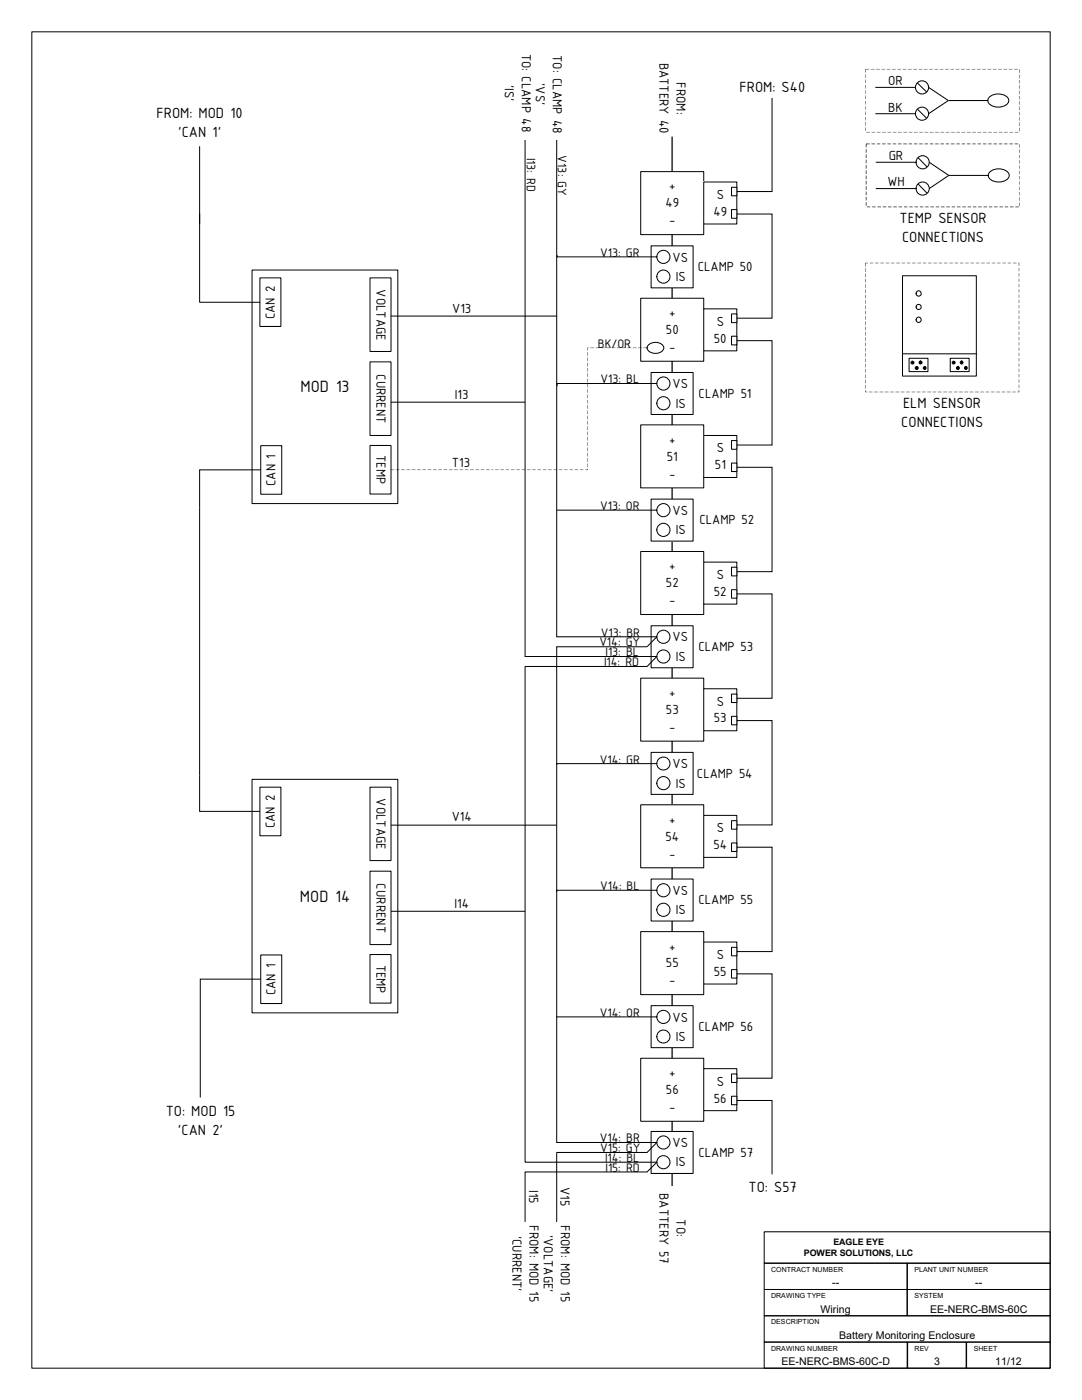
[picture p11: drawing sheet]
<svg xmlns="http://www.w3.org/2000/svg" width="216mm" height="279mm" viewBox="0 0 216 279" stroke-linecap="round" stroke-linejoin="round" font-family="sans-serif">
<path d="M134.1 27.3v209.4" fill="none" stroke="#000" stroke-width=".25"/>
<path d="M127.8 34.2h12.6v12.6h-12.6z" fill="#fff"/>
<path d="M127.8 34.2h12.6v12.6h-12.6z" fill="none" stroke="#000" stroke-width=".2"/>
<path d="M140.4 36.3h6.6v8.4h-6.6z" fill="#fff"/>
<path d="M140.4 36.3h6.6v8.4h-6.6z" fill="none" stroke="#000" stroke-width=".2"/>
<path d="M146 37.4h1v1.7h-1z" fill="#fff"/>
<path d="M146 37.4h1v1.7h-1z" fill="none" stroke="#000" stroke-width=".2"/>
<path d="M146 41.8h1v1.8h-1z" fill="#fff"/>
<path d="M146 41.8h1v1.8h-1z" fill="none" stroke="#000" stroke-width=".2"/>
<path d="M127.8 59.5h12.6v12.6h-12.6z" fill="#fff"/>
<path d="M127.8 59.5h12.6v12.6h-12.6z" fill="none" stroke="#000" stroke-width=".2"/>
<path d="M129.9 49.1h8.4v8.3h-8.4z" fill="#fff"/>
<path d="M129.9 49.1h8.4v8.3h-8.4z" fill="none" stroke="#000" stroke-width=".2"/>
<circle cx="132.4" cy="51.3" r="1.31" fill="#fff"/>
<circle cx="132.4" cy="51.3" r="1.31" fill="none" stroke="#000" stroke-width=".2"/>
<circle cx="132.4" cy="55.2" r="1.31" fill="#fff"/>
<circle cx="132.4" cy="55.2" r="1.31" fill="none" stroke="#000" stroke-width=".2"/>
<path d="M140.4 61.6h6.6v8.4h-6.6z" fill="#fff"/>
<path d="M140.4 61.6h6.6v8.4h-6.6z" fill="none" stroke="#000" stroke-width=".2"/>
<path d="M146 62.7h1v1.7h-1z" fill="#fff"/>
<path d="M146 62.7h1v1.7h-1z" fill="none" stroke="#000" stroke-width=".2"/>
<path d="M146 67.1h1v1.7h-1z" fill="#fff"/>
<path d="M146 67.1h1v1.7h-1z" fill="none" stroke="#000" stroke-width=".2"/>
<path d="M127.8 84.8h12.6v12.6h-12.6z" fill="#fff"/>
<path d="M127.8 84.8h12.6v12.6h-12.6z" fill="none" stroke="#000" stroke-width=".2"/>
<path d="M129.9 74.3h8.4v8.4h-8.4z" fill="#fff"/>
<path d="M129.9 74.3h8.4v8.4h-8.4z" fill="none" stroke="#000" stroke-width=".2"/>
<circle cx="132.4" cy="76.5" r="1.31" fill="#fff"/>
<circle cx="132.4" cy="76.5" r="1.31" fill="none" stroke="#000" stroke-width=".2"/>
<circle cx="132.4" cy="80.5" r="1.31" fill="#fff"/>
<circle cx="132.4" cy="80.5" r="1.31" fill="none" stroke="#000" stroke-width=".2"/>
<path d="M140.4 86.9h6.6v8.4h-6.6z" fill="#fff"/>
<path d="M140.4 86.9h6.6v8.4h-6.6z" fill="none" stroke="#000" stroke-width=".2"/>
<path d="M146 87.9h1v1.8h-1z" fill="#fff"/>
<path d="M146 87.9h1v1.8h-1z" fill="none" stroke="#000" stroke-width=".2"/>
<path d="M146 92.4h1v1.7h-1z" fill="#fff"/>
<path d="M146 92.4h1v1.7h-1z" fill="none" stroke="#000" stroke-width=".2"/>
<path d="M127.8 110.1h12.6v12.5h-12.6z" fill="#fff"/>
<path d="M127.8 110.1h12.6v12.5h-12.6z" fill="none" stroke="#000" stroke-width=".2"/>
<path d="M129.9 99.6h8.4v8.4h-8.4z" fill="#fff"/>
<path d="M129.9 99.6h8.4v8.4h-8.4z" fill="none" stroke="#000" stroke-width=".2"/>
<circle cx="132.4" cy="101.8" r="1.31" fill="#fff"/>
<circle cx="132.4" cy="101.8" r="1.31" fill="none" stroke="#000" stroke-width=".2"/>
<circle cx="132.4" cy="105.7" r="1.31" fill="#fff"/>
<circle cx="132.4" cy="105.7" r="1.31" fill="none" stroke="#000" stroke-width=".2"/>
<path d="M140.4 112.2h6.6v8.4h-6.6z" fill="#fff"/>
<path d="M140.4 112.2h6.6v8.4h-6.6z" fill="none" stroke="#000" stroke-width=".2"/>
<path d="M146 113.2h1v1.7h-1z" fill="#fff"/>
<path d="M146 113.2h1v1.7h-1z" fill="none" stroke="#000" stroke-width=".2"/>
<path d="M146 117.7h1v1.7h-1z" fill="#fff"/>
<path d="M146 117.7h1v1.7h-1z" fill="none" stroke="#000" stroke-width=".2"/>
<path d="M127.8 135.3h12.6v12.6h-12.6z" fill="#fff"/>
<path d="M127.8 135.3h12.6v12.6h-12.6z" fill="none" stroke="#000" stroke-width=".2"/>
<path d="M129.9 124.9h8.4v8.4h-8.4z" fill="#fff"/>
<path d="M129.9 124.9h8.4v8.4h-8.4z" fill="none" stroke="#000" stroke-width=".2"/>
<circle cx="132.4" cy="127.1" r="1.31" fill="#fff"/>
<circle cx="132.4" cy="127.1" r="1.31" fill="none" stroke="#000" stroke-width=".2"/>
<circle cx="132.4" cy="131" r="1.31" fill="#fff"/>
<circle cx="132.4" cy="131" r="1.31" fill="none" stroke="#000" stroke-width=".2"/>
<path d="M140.4 137.5h6.6v8.3h-6.6z" fill="#fff"/>
<path d="M140.4 137.5h6.6v8.3h-6.6z" fill="none" stroke="#000" stroke-width=".2"/>
<path d="M146 138.5h1v1.7h-1z" fill="#fff"/>
<path d="M146 138.5h1v1.7h-1z" fill="none" stroke="#000" stroke-width=".2"/>
<path d="M146 143h1v1.7h-1z" fill="#fff"/>
<path d="M146 143h1v1.7h-1z" fill="none" stroke="#000" stroke-width=".2"/>
<path d="M127.8 160.6h12.6v12.6h-12.6z" fill="#fff"/>
<path d="M127.8 160.6h12.6v12.6h-12.6z" fill="none" stroke="#000" stroke-width=".2"/>
<path d="M129.9 150.2h8.4v8.3h-8.4z" fill="#fff"/>
<path d="M129.9 150.2h8.4v8.3h-8.4z" fill="none" stroke="#000" stroke-width=".2"/>
<circle cx="132.4" cy="152.4" r="1.3" fill="#fff"/>
<circle cx="132.4" cy="152.4" r="1.3" fill="none" stroke="#000" stroke-width=".2"/>
<circle cx="132.4" cy="156.3" r="1.31" fill="#fff"/>
<circle cx="132.4" cy="156.3" r="1.31" fill="none" stroke="#000" stroke-width=".2"/>
<path d="M140.4 162.7h6.6v8.4h-6.6z" fill="#fff"/>
<path d="M140.4 162.7h6.6v8.4h-6.6z" fill="none" stroke="#000" stroke-width=".2"/>
<path d="M146 163.8h1v1.7h-1z" fill="#fff"/>
<path d="M146 163.8h1v1.7h-1z" fill="none" stroke="#000" stroke-width=".2"/>
<path d="M146 168.2h1v1.7h-1z" fill="#fff"/>
<path d="M146 168.2h1v1.7h-1z" fill="none" stroke="#000" stroke-width=".2"/>
<path d="M127.8 185.9h12.6v12.6h-12.6z" fill="#fff"/>
<path d="M127.8 185.9h12.6v12.6h-12.6z" fill="none" stroke="#000" stroke-width=".2"/>
<path d="M129.9 175.4h8.4v8.4h-8.4z" fill="#fff"/>
<path d="M129.9 175.4h8.4v8.4h-8.4z" fill="none" stroke="#000" stroke-width=".2"/>
<circle cx="132.4" cy="177.7" r="1.31" fill="#fff"/>
<circle cx="132.4" cy="177.7" r="1.31" fill="none" stroke="#000" stroke-width=".2"/>
<circle cx="132.4" cy="181.6" r="1.31" fill="#fff"/>
<circle cx="132.4" cy="181.6" r="1.31" fill="none" stroke="#000" stroke-width=".2"/>
<path d="M140.4 188h6.6v8.4h-6.6z" fill="#fff"/>
<path d="M140.4 188h6.6v8.4h-6.6z" fill="none" stroke="#000" stroke-width=".2"/>
<path d="M146 189.1h1v1.7h-1z" fill="#fff"/>
<path d="M146 189.1h1v1.7h-1z" fill="none" stroke="#000" stroke-width=".2"/>
<path d="M146 193.5h1v1.7h-1z" fill="#fff"/>
<path d="M146 193.5h1v1.7h-1z" fill="none" stroke="#000" stroke-width=".2"/>
<path d="M127.8 211.2h12.6v12.6h-12.6z" fill="#fff"/>
<path d="M127.8 211.2h12.6v12.6h-12.6z" fill="none" stroke="#000" stroke-width=".2"/>
<path d="M129.9 200.7h8.4v8.4h-8.4z" fill="#fff"/>
<path d="M129.9 200.7h8.4v8.4h-8.4z" fill="none" stroke="#000" stroke-width=".2"/>
<circle cx="132.4" cy="202.9" r="1.31" fill="#fff"/>
<circle cx="132.4" cy="202.9" r="1.31" fill="none" stroke="#000" stroke-width=".2"/>
<circle cx="132.4" cy="206.9" r="1.3" fill="#fff"/>
<circle cx="132.4" cy="206.9" r="1.3" fill="none" stroke="#000" stroke-width=".2"/>
<path d="M140.4 213.3h6.6v8.4h-6.6z" fill="#fff"/>
<path d="M140.4 213.3h6.6v8.4h-6.6z" fill="none" stroke="#000" stroke-width=".2"/>
<path d="M146 214.3h1v1.7h-1z" fill="#fff"/>
<path d="M146 214.3h1v1.7h-1z" fill="none" stroke="#000" stroke-width=".2"/>
<path d="M146 218.8h1v1.7h-1z" fill="#fff"/>
<path d="M146 218.8h1v1.7h-1z" fill="none" stroke="#000" stroke-width=".2"/>
<path d="M129.9 225.8h8.4v8.4h-8.4z" fill="#fff"/>
<path d="M129.9 225.8h8.4v8.4h-8.4z" fill="none" stroke="#000" stroke-width=".2"/>
<circle cx="132.4" cy="228" r="1.31" fill="#fff"/>
<circle cx="132.4" cy="228" r="1.31" fill="none" stroke="#000" stroke-width=".2"/>
<circle cx="132.4" cy="231.9" r="1.31" fill="#fff"/>
<circle cx="132.4" cy="231.9" r="1.31" fill="none" stroke="#000" stroke-width=".2"/>
<path d="M50.3 53.9h29.1v46.6h-29.1z" fill="#fff"/>
<path d="M50.3 53.9h29.1v46.6h-29.1zM73.8 55.5h4.2v14.6h-4.2zM73.8 72.2h4.2v14.7h-4.2zM73.8 88.9h4.2v9.7h-4.2z" fill="none" stroke="#000" stroke-width=".2"/>
<path d="M50.3 155.5h29.1v46.6h-29.1z" fill="#fff"/>
<g fill="none" stroke="#000" stroke-width=".2">
<path d="M154.1 19.6v18.6h-7.1M39.8 29.3v15.4M104.8 27.9v103.1h26.3l-2 2h-24.3v98.9h26.3l-2 2h-24.3v9.9M111.1 27.9v99.2h20l-2 2h-18v98.9h20l-2 2h-18v13.8M39.8 42.6v17.7h12.1M51.9 55.5h4.1v9.7h-4.1zM111.2 50.9v.4h19.9M147 42.7h7.1v20.8h-7.1M78 63.1h33.1M131.1 76.5h-19.9v.5M147 68h7.1v20.8h-7.1M52 88.9h4.2v9.7h-4.2z"/>
<path d="M52 93.8h-12.2v68.1h12.1M78 80.3h26.8M147 93.3h7.1v20.8h-7.1M111.2 101.8h19.9M147 118.5h7.1v20.9h-7.1M50.3 155.5h29.1v46.6h-29.1zM51.9 157.1h4.1v9.7h-4.1zM73.8 157.1h4.2v14.6h-4.2zM131.1 152.4h-20v.3M147 143.8h7.1v20.8h-7.1M73.8 173.9h4.2v14.6h-4.2zM78 164.7h33.1"/>
<path d="M131.1 177.7h-20v.3M147 169.1h7.1v20.8h-7.1M52 190.6h4.2v9.7h-4.2zM52 195.4h-12v23.6M73.8 190.5h4.2v9.7h-4.2zM78 181.9h26.8M147 194.4h7.1v20.8h-7.1M111.1 202.9h20M147 219.6h7.1v14.8"/>
</g>
<path d="M197.4 19.4a2.7 2.7 0 0 1 3.8 .3 1.38 1.38 0 0 1-1.5 1.6 2.15 2.15 0 0 1-2.6-1.2z" fill-rule="evenodd" fill="#fff"/>
<path d="M197.4 19.4a2.7 2.7 0 0 1 3.8 .3 1.38 1.38 0 0 1-1.5 1.6 2.15 2.15 0 0 1-2.6-1.2z" fill="none" stroke="#000" stroke-width=".2"/>
<circle cx="184" cy="17.4" r="1.31" fill="#fff"/>
<g fill="none" stroke="#000" stroke-width=".2">
<path d="M183 16.6l1.9 1.8"/>
<circle cx="184" cy="17.4" r="1.31"/>
</g>
<circle cx="184" cy="22.7" r="1.31" fill="#fff"/>
<g fill="none" stroke="#000" stroke-width=".2">
<path d="M174.7 17.4h8M185.3 17.4l3.9 2.7M174.7 22.7h8M183 21.8l1.9 1.8M189.2 20.1h7.9M189.2 20.1l-3.9 2.6"/>
<circle cx="184" cy="22.7" r="1.31"/>
</g>
<path d="M172.7 13.8l.1 .7zM172.7 14.9l.1 .6zM172.7 15.9l.1 .7zM172.7 17l.1 .7zM172.7 18l.1 .7zM172.7 19.1l.1 .7zM172.7 20.2l.1 .6zM172.7 21.2l.1 .7zM172.7 22.3l.1 .6zM172.7 23.3l.1 .7zM172.7 24.4l.1 .7zM172.7 25.4l.1 .7zM172.8 26.3l.8 .1zM173.9 26.3l.7 .1zM175 26.3l.7 .1zM176 26.3l.7 .1zM177.1 26.3l.7 .1zM178.1 26.3l.8 .1zM179.2 26.3l.7 .1zM180.3 26.3l.7 .1zM181.3 26.3l.7 .1zM182.4 26.3l.7 .1zM183.4 26.3l.7 .1zM184.5 26.3l.7 .1zM185.5 26.3l.8 .1zM186.6 26.3l.7 .1zM187.7 26.3l.7 .1zM188.7 26.3l.7 .1zM189.8 26.3l.7 .1zM190.8 26.3l.8 .1zM191.9 26.3l.7 .1zM193 26.3l.7 .1zM194 26.3l.7 .1zM195.1 26.3l.7 .1zM196.1 26.3l.7 .1zM197.2 26.3l.7 .1zM198.2 26.3l.8 .1zM199.3 26.3l.7 .1zM200.4 26.3l.7 .1zM201.4 26.3l.7 .1zM202.5 26.3l.7 .1zM203.3 25.5l.1 .7zM203.3 24.4l.1 .7zM203.3 23.4l.1 .7zM203.3 22.3l.1 .7zM203.3 21.3l.1 .7zM203.3 20.2l.1 .7zM203.3 19.1l.1 .8zM203.3 18.1l.1 .7zM203.3 17l.1 .7zM203.3 16l.1 .7zM203.3 14.9l.1 .7zM203.3 13.8l.1 .8zM202.4 13.8h.7zM201.3 13.8h.7zM200.2 13.8h.8zM199.2 13.8h.7zM198.1 13.8h.7zM197.1 13.8h.7zM196 13.8h.7zM194.9 13.8h.8zM193.9 13.8h.7zM192.8 13.8h.7zM191.8 13.8h.7zM190.7 13.8h.7zM189.7 13.8h.7zM188.6 13.8h.7zM187.5 13.8h.8zM186.5 13.8h.7zM185.4 13.8h.7zM184.4 13.8h.7zM183.3 13.8h.7zM182.2 13.8h.8zM181.2 13.8h.7zM180.1 13.8h.7zM179.1 13.8h.7zM178 13.8h.7zM177 13.8h.7zM175.9 13.8h.7zM174.8 13.8h.8zM173.8 13.8h.7zM172.7 13.8h.7z" fill="#000"/>
<path d="M197.5 34.3a2.7 2.7 0 0 1 3.8 .4 1.38 1.38 0 0 1-1.5 1.6 2.15 2.15 0 0 1-2.6-1.3z" fill-rule="evenodd" fill="#fff"/>
<path d="M197.5 34.3a2.7 2.7 0 0 1 3.8 .4 1.38 1.38 0 0 1-1.5 1.6 2.15 2.15 0 0 1-2.6-1.3z" fill="none" stroke="#000" stroke-width=".2"/>
<circle cx="184.1" cy="32.4" r="1.31" fill="#fff"/>
<g fill="none" stroke="#000" stroke-width=".2">
<path d="M183.2 31.5l1.8 1.8"/>
<circle cx="184.1" cy="32.4" r="1.31"/>
</g>
<circle cx="184.1" cy="37.6" r="1.31" fill="#fff"/>
<g fill="none" stroke="#000" stroke-width=".2">
<path d="M174.8 32.4h8M174.8 37.6h8M183.2 36.7l1.8 1.9M185.4 32.4l3.9 2.6M189.3 35h7.9M189.3 35l-3.9 2.6"/>
<circle cx="184.1" cy="37.6" r="1.31"/>
</g>
<path d="M172.8 28.7h.1v.7h-.1zM172.8 29.8h.1v.7h-.1zM172.8 30.8h.1v.7h-.1zM172.8 31.9h.1v.7h-.1zM172.8 32.9h.1v.8h-.1zM172.8 34h.1v.7h-.1zM172.8 35.1h.1v.7h-.1zM172.8 36.1h.1v.7h-.1zM172.8 37.2h.1v.7h-.1zM172.8 38.2h.1v.7h-.1zM172.8 39.3h.1v.7h-.1zM172.8 40.3h.1v.8h-.1zM173 41.2h.7v.2h-.7zM174 41.2h.7v.2h-.7zM175.1 41.2h.7v.2h-.7zM176.1 41.2h.7v.2h-.7zM177.2 41.2h.7v.2h-.7zM178.3 41.2h.6v.2h-.6zM179.3 41.2h.7v.2h-.7zM180.4 41.2h.7v.2h-.7zM181.4 41.2h.7v.2h-.7zM182.5 41.2h.7v.2h-.7zM183.6 41.2h.6v.2h-.6zM184.6 41.2h.7v.2h-.7zM185.7 41.2h.7v.2h-.7zM186.7 41.2h.7v.2h-.7zM187.8 41.2h.7v.2h-.7zM188.8 41.2h.7v.2h-.7zM189.9 41.2h.7v.2h-.7zM191 41.2h.6v.2h-.6zM192 41.2h.7v.2h-.7zM193.1 41.2h.7v.2h-.7zM194.1 41.2h.7v.2h-.7zM195.2 41.2h.7v.2h-.7zM196.3 41.2h.6v.2h-.6zM197.3 41.2h.7v.2h-.7zM198.4 41.2h.7v.2h-.7zM199.4 41.2h.7v.2h-.7zM200.5 41.2h.7v.2h-.7zM201.5 41.2h.7v.2h-.7zM202.6 41.2h.7v.2h-.7zM203.4 40.4l.1 .7zM203.4 39.4l.1 .6zM203.4 38.3l.1 .7zM203.4 37.3l.1 .6zM203.4 36.2l.1 .7zM203.4 35.1l.1 .7zM203.4 34.1l.1 .7zM203.4 33l.1 .7zM203.4 32l.1 .6zM203.4 30.9l.1 .7zM203.4 29.8l.1 .7zM203.4 28.8l.1 .7zM202.5 28.7h.7v.1h-.7zM201.4 28.7h.7v.1h-.7zM200.4 28.7h.6v.1h-.6zM199.3 28.7h.7v.1h-.7zM198.2 28.7h.7v.1h-.7zM197.2 28.7h.7v.1h-.7zM196.1 28.7h.7v.1h-.7zM195.1 28.7h.6v.1h-.6zM194 28.7h.7v.1h-.7zM193 28.7h.6v.1h-.6zM191.9 28.7h.7v.1h-.7zM190.8 28.7h.7v.1h-.7zM189.8 28.7h.7v.1h-.7zM188.7 28.7h.7v.1h-.7zM187.7 28.7h.6v.1h-.6zM186.6 28.7h.7v.1h-.7zM185.5 28.7h.7v.1h-.7zM184.5 28.7h.7v.1h-.7zM183.4 28.7h.7v.1h-.7zM182.4 28.7h.6v.1h-.6zM181.3 28.7h.7v.1h-.7zM180.3 28.7h.6v.1h-.6zM179.2 28.7h.7v.1h-.7zM178.1 28.7h.7v.1h-.7zM177.1 28.7h.7v.1h-.7zM176 28.7h.7v.1h-.7zM175 28.7h.6v.1h-.6zM173.9 28.7h.7v.1h-.7zM172.8 28.7h.7v.1h-.7z" fill="#000"/>
<path d="M180.1 55h14.7v20.1h-14.7z" fill="#fff"/>
<path d="M180.1 55h14.7v20.1h-14.7zM180.1 70.6h14.8" fill="none" stroke="#000" stroke-width=".2"/>
<path d="M181.4 71.5h3.8v2.7h-3.8z" fill-rule="evenodd" fill="#fff"/>
<g fill="none" stroke="#000" stroke-width=".2">
<path d="M181.4 71.5h3.8v2.7h-3.8z"/>
<circle cx="182.1" cy="72.4" r=".29"/>
<circle cx="182.9" cy="73.4" r=".3"/>
<circle cx="183.7" cy="72.3" r=".3"/>
<circle cx="184.5" cy="73.4" r=".28"/>
</g>
<g fill="#000">
<circle cx="182.1" cy="72.4" r=".29"/>
<circle cx="182.9" cy="73.4" r=".3"/>
<circle cx="183.7" cy="72.3" r=".3"/>
<circle cx="184.5" cy="73.4" r=".28"/>
</g>
<path d="M189.6 71.5h3.8v2.7h-3.8z" fill-rule="evenodd" fill="#fff"/>
<g fill="none" stroke="#000" stroke-width=".2">
<path d="M189.6 71.5h3.8v2.7h-3.8z"/>
<circle cx="190.3" cy="72.4" r=".29"/>
<circle cx="191.1" cy="73.4" r=".3"/>
<circle cx="191.9" cy="72.3" r=".29"/>
<circle cx="192.7" cy="73.4" r=".28"/>
</g>
<g fill="#000">
<circle cx="190.3" cy="72.4" r=".29"/>
<circle cx="191.1" cy="73.4" r=".3"/>
<circle cx="191.9" cy="72.3" r=".29"/>
<circle cx="192.7" cy="73.4" r=".28"/>
</g>
<path d="M172.6 52.5l.1 .7zM172.6 53.6l.1 .7zM172.6 54.6l.1 .7zM172.6 55.7l.1 .7zM172.6 56.7l.1 .7zM172.6 57.8l.1 .7zM172.6 58.8l.1 .8zM172.6 59.9l.1 .7zM172.6 61l.1 .7zM172.6 62l.1 .7zM172.6 63.1l.1 .7zM172.6 64.1l.1 .8zM172.6 65.2l.1 .7zM172.6 66.3l.1 .7zM172.6 67.3l.1 .7zM172.6 68.4l.1 .7zM172.6 69.4l.1 .7zM172.6 70.5l.1 .7zM172.6 71.5l.1 .8zM172.6 72.6l.1 .7zM172.6 73.7l.1 .7zM172.6 74.7l.1 .7zM172.6 75.8l.1 .7zM172.6 76.8l.1 .8zM172.6 77.9l.1 .3 .4 .1h-.5zM173.4 78.2l.7 .1zM174.5 78.2l.7 .1zM175.5 78.2l.7 .1zM176.6 78.2l.7 .1zM177.6 78.2l.8 .1zM178.7 78.2l.7 .1zM179.7 78.2l.8 .1zM180.8 78.2l.7 .1zM181.9 78.2l.7 .1zM182.9 78.2l.7 .1zM184 78.2l.7 .1zM185 78.2l.8 .1zM186.1 78.2l.7 .1zM187.2 78.2l.7 .1zM188.2 78.2l.7 .1zM189.3 78.2l.7 .1zM190.3 78.2l.8 .1zM191.4 78.2l.7 .1zM192.4 78.2l.8 .1zM193.5 78.2l.7 .1zM194.6 78.2l.7 .1zM195.6 78.2l.7 .1zM196.7 78.2l.7 .1zM197.7 78.2l.8 .1zM198.8 78.2l.7 .1zM199.9 78.2l.7 .1zM200.9 78.2l.7 .1zM202 78.2l.7 .1zM203.3 77.8l.1 .5h-.4l.3-.1zM203.3 76.8l.1 .6zM203.3 75.7l.1 .7zM203.3 74.6l.1 .7zM203.3 73.6l.1 .7zM203.3 72.5l.1 .7zM203.3 71.5l.1 .6zM203.3 70.4l.1 .7zM203.3 69.3l.1 .7zM203.3 68.3l.1 .7zM203.3 67.2l.1 .7zM203.3 66.2l.1 .6zM203.3 65.1l.1 .7zM203.3 64.1l.1 .6zM203.3 63l.1 .7zM203.3 61.9l.1 .7zM203.3 60.9l.1 .7zM203.3 59.8l.1 .7zM203.3 58.8l.1 .6zM203.3 57.7l.1 .7zM203.3 56.6l.1 .7zM203.3 55.6l.1 .7zM203.3 54.5l.1 .7zM203.3 53.5l.1 .6zM203.2 52.5h.2v.6l-.1-.6zM202.1 52.5h.7zM201.1 52.5h.7zM200 52.5h.7zM199 52.5h.6zM197.9 52.5h.7zM196.8 52.5h.7zM195.8 52.5h.7zM194.7 52.5h.7zM193.7 52.5h.7zM192.6 52.5h.7zM191.6 52.5h.6zM190.5 52.5h.7zM189.4 52.5h.7zM188.4 52.5h.7zM187.3 52.5h.7zM186.3 52.5h.6zM185.2 52.5h.7zM184.1 52.5h.7zM183.1 52.5h.7zM182 52.5h.7zM181 52.5h.7zM179.9 52.5h.7zM178.9 52.5h.6zM177.8 52.5h.7zM176.7 52.5h.7zM175.7 52.5h.7zM174.6 52.5h.7zM173.6 52.5h.6zM172.7 52.5h.5z" fill="#000"/>
<circle cx="183.3" cy="58.6" r=".52" fill="#fff"/>
<circle cx="183.3" cy="58.6" r=".52" fill="none" stroke="#000" stroke-width=".2"/>
<circle cx="183.3" cy="61.3" r=".51" fill="#fff"/>
<circle cx="183.3" cy="61.3" r=".51" fill="none" stroke="#000" stroke-width=".2"/>
<circle cx="183.3" cy="63.8" r=".52" fill="#fff"/>
<circle cx="183.3" cy="63.8" r=".52" fill="none" stroke="#000" stroke-width=".2"/>
<path d="M129.4 68.8a1.89 1.89 0 0 1 3.1 .6 1.82 1.82 0 0 1-1.7 1.1 1.82 1.82 0 0 1-1.7-1.1z" fill-rule="evenodd" fill="#fff"/>
<path d="M6.3 6.3h203.2v266.7h-203.2zM129.4 68.8a1.89 1.89 0 0 1 3.1 .6 1.82 1.82 0 0 1-1.7 1.1 1.82 1.82 0 0 1-1.7-1.1zM152.5 252.1h28.5v5.2h-28.5zM152.5 257.3h28.5v5.3h-28.5zM152.5 245.8h57v6.3h-57zM181 252.1h28.5v5.2h-28.5zM181 257.3h28.5v5.3h-28.5zM152.5 262.6h57v5.2h-57zM152.5 267.8h28.5v5.2h-28.5zM181.1 267.8h11.7v5.2h-11.7zM192.9 267.8h16.6v5.2h-16.6z" fill="none" stroke="#000" stroke-width=".2"/>
<g fill="#000">
<path d="M117.2 70.3l.1 .7zM117.2 71.3l.1 .8zM117.2 72.4l.1 .7zM117.2 73.4l.1 .8zM117.2 74.5l.1 .7zM117.2 75.6l.1 .7z"/>
<path d="M117.2 76.6l.1 .7zM117.2 77.7l.1 .7zM117.2 78.7l.1 .8zM117.2 79.8l.1 .7zM117.2 80.9l.1 .7zM117.2 81.9l.1 .7z"/>
<path d="M122 69.4l.8 .1zM121 69.4l.7 .1zM119.9 69.4l.7 .1zM118.9 69.4l.7 .1zM117.8 69.4l.7 .1zM117.2 69.4h.3l-.2 .1v.4z"/>
<path d="M128.4 69.4l.7 .1zM127.3 69.4l.8 .1zM126.3 69.4l.7 .1zM125.2 69.4l.7 .1zM124.2 69.4l.7 .1zM123.1 69.4l.7 .1z"/>
<path d="M77.9 93.7l.8 .1zM79 93.7l.7 .1zM80.1 93.7l.7 .1zM81.1 93.7l.7 .1zM82.2 93.7l.7 .1zM83.2 93.7l.7 .1zM84.3 93.7l.7 .1zM85.3 93.7l.8 .1zM86.4 93.7l.7 .1zM87.5 93.7l.7 .1zM88.5 93.7l.7 .1zM89.6 93.7l.7 .1zM90.6 93.7l.8 .1zM91.7 93.7l.7 .1zM92.8 93.7l.7 .1zM93.8 93.7l.7 .1zM94.9 93.7l.7 .1zM95.9 93.7l.7 .1zM97 93.7l.7 .1zM98 93.7l.4 .1z"/>
<path d="M108.3 93.7l.7 .1zM107.3 93.7l.6 .1zM106.2 93.7l.7 .1zM105.2 93.7l.6 .1zM104.1 93.7l.7 .1zM103 93.7l.7 .1zM102 93.7l.7 .1zM100.9 93.7l.7 .1zM99.9 93.7l.6 .1zM98.8 93.7l.7 .1z"/>
<path d="M114.7 93.7l.7 .1zM113.6 93.7l.7 .1zM112.6 93.7l.6 .1zM111.5 93.7l.7 .1zM110.4 93.7l.7 .1zM109.4 93.7l.7 .1z"/>
<path d="M117.2 83l.1 .7zM117.2 84l.1 .8zM117.2 85.1l.1 .7zM117.2 86.1l.1 .8zM117.2 87.2l.1 .7zM117.2 88.3l.1 .7z"/>
<path d="M117.2 89.3l.1 .7zM117.2 90.4l.1 .7zM117.2 91.4l.1 .8zM117.2 92.5l.1 .7zM116.8 93.7l.4 .1 .1-.2v.2zM115.7 93.7l.7 .1z"/>
</g>
<g font-size="3.5">
<text x="60" y="78.3">MOD 13</text>
<text x="59.9" y="179.9">MOD 14</text>
</g>
<g font-size="3.2">
<text x="31.2" y="23.5">FROM: MOD 10</text>
<text x="147.6" y="18.5">FROM: S40</text>
<text x="35.6" y="27.3">‘CAN 1’</text>
<text x="179.5" y="44.5">TEMP SENSOR</text>
<text x="180" y="48.3">CONNECTIONS</text>
<text x="180.2" y="81.5">ELM SENSOR</text>
<text x="179.8" y="85.3">CONNECTIONS</text>
<text x="33.1" y="222.8">TO: MOD 15</text>
<text x="35.5" y="226.6">‘CAN 2’</text>
<text x="149.4" y="237.8">TO: S57</text>
</g>
<g font-size="2.8">
<text x="104.1" y="10.7" transform="rotate(90 104.1 10.7)">TO: CLAMP 48</text>
<text x="110.3" y="11" transform="rotate(90 110.3 11)">TO: CLAMP 48</text>
<text x="100.7" y="16.9" transform="rotate(90 100.7 16.9)">‘IS’</text>
<text x="106.9" y="16.6" transform="rotate(90 106.9 16.6)">‘VS’</text>
<text x="131.6" y="12.5" transform="rotate(90 131.6 12.5)">BATTERY 40</text>
<text x="135" y="16.4" transform="rotate(90 135 16.4)">FROM:</text>
<text x="177.2" y="17.1">OR</text>
<text x="177.3" y="22.3">BK</text>
<text x="177.3" y="32">GR</text>
<text x="132.8" y="41.4">49</text>
<text x="133.5" y="38">+</text>
<text x="143" y="39.7">S</text>
<text x="177.1" y="37.2">WH</text>
<text x="133.5" y="44.8">-</text>
<text x="142.4" y="43.1">49</text>
<text x="134.2" y="52.2">VS</text>
<text x="75.1" y="57.7" transform="rotate(90 75.1 57.7)">VOLTAGE</text>
<text x="134.9" y="56">IS</text>
<text x="139.2" y="54.1">CLAMP 50</text>
<text x="54.8" y="63.7" transform="rotate(-90 54.8 63.7)">CAN 2</text>
<text x="90.2" y="62.4">V13</text>
<text x="133.5" y="63.3">+</text>
<text x="143" y="65">S</text>
<text x="132.9" y="66.7">50</text>
<text x="133.5" y="70.1">-</text>
<text x="142.5" y="68.4">50</text>
<text x="75.1" y="74.7" transform="rotate(90 75.1 74.7)">CURRENT</text>
<text x="134.2" y="77.5">VS</text>
<text x="90.8" y="79.6">I13</text>
<text x="134.9" y="81.4">IS</text>
<text x="139.4" y="79.4">CLAMP 51</text>
<text x="133.5" y="88.6">+</text>
<text x="75.1" y="90.8" transform="rotate(90 75.1 90.8)">TEMP</text>
<text x="90.2" y="93.2">T13</text>
<text x="133.1" y="91.9">51</text>
<text x="133.5" y="95.3">-</text>
<text x="142.7" y="93.6">51</text>
<text x="143" y="90.3">S</text>
<text x="55" y="97" transform="rotate(-90 55 97)">CAN 1</text>
<text x="134.2" y="102.7">VS</text>
<text x="134.9" y="106.6">IS</text>
<text x="139.6" y="104.6">CLAMP 52</text>
<text x="133.5" y="113.8">+</text>
<text x="132.9" y="117.2">52</text>
<text x="142.5" y="118.9">52</text>
<text x="143" y="115.5">S</text>
<text x="133.5" y="120.6">-</text>
<text x="134.2" y="128">VS</text>
<text x="134.9" y="131.9">IS</text>
<text x="139.4" y="129.9">CLAMP 53</text>
<text x="132.9" y="142.5">53</text>
<text x="133.5" y="139.1">+</text>
<text x="143" y="140.8">S</text>
<text x="133.5" y="145.9">-</text>
<text x="142.5" y="144.2">53</text>
<text x="134.2" y="153.3">VS</text>
<text x="139.1" y="155.2">CLAMP 54</text>
<text x="75.1" y="159.3" transform="rotate(90 75.1 159.3)">VOLTAGE</text>
<text x="134.9" y="157.2">IS</text>
<text x="54.8" y="165.3" transform="rotate(-90 54.8 165.3)">CAN 2</text>
<text x="90.1" y="163.9">V14</text>
<text x="132.8" y="167.8">54</text>
<text x="133.5" y="164.4">+</text>
<text x="143" y="166.1">S</text>
<text x="133.5" y="171.2">-</text>
<text x="142.4" y="169.5">54</text>
<text x="75.1" y="176.3" transform="rotate(90 75.1 176.3)">CURRENT</text>
<text x="134.2" y="178.6">VS</text>
<text x="90.7" y="181.1">I14</text>
<text x="134.9" y="182.5">IS</text>
<text x="139.4" y="180.5">CLAMP 55</text>
<text x="133.5" y="189.7">+</text>
<text x="143" y="191.4">S</text>
<text x="75.1" y="192.5" transform="rotate(90 75.1 192.5)">TEMP</text>
<text x="132.9" y="193.1">55</text>
<text x="133.5" y="196.5">-</text>
<text x="142.5" y="194.8">55</text>
<text x="55" y="198.6" transform="rotate(-90 55 198.6)">CAN 1</text>
<text x="134.2" y="203.9">VS</text>
<text x="134.9" y="207.7">IS</text>
<text x="139.4" y="205.8">CLAMP 56</text>
<text x="133.5" y="215">+</text>
<text x="132.9" y="218.4">56</text>
<text x="133.5" y="221.7">-</text>
<text x="142.5" y="220">56</text>
<text x="143" y="216.7">S</text>
<text x="134.2" y="228.9">VS</text>
<text x="134.9" y="232.8">IS</text>
<text x="139.4" y="230.8">CLAMP 57</text>
<text x="105.6" y="237.5" transform="rotate(90 105.6 237.5)">I15</text>
<text x="111.8" y="236.9" transform="rotate(90 111.8 236.9)">V15</text>
<text x="131.6" y="238.1" transform="rotate(90 131.6 238.1)">BATTERY 57</text>
<text x="105.7" y="244.6" transform="rotate(90 105.7 244.6)">FROM: MOD 15</text>
<text x="111.9" y="244.6" transform="rotate(90 111.9 244.6)">FROM: MOD 15</text>
<text x="135" y="243.4" transform="rotate(90 135 243.4)">TO:</text>
<text x="102.3" y="246.6" transform="rotate(90 102.3 246.6)">‘CURRENT’</text>
<text x="108.5" y="246.5" transform="rotate(90 108.5 246.5)">‘VOLTAGE’</text>
</g>
<g font-size="2.7">
<text x="105.1" y="31.5" transform="rotate(90 105.1 31.5)">I13: RD</text>
<text x="111.3" y="31" transform="rotate(90 111.3 31)">V13: GY</text>
<text x="119.8" y="51.3">V13: GR</text>
<text x="119.3" y="69.4">BK/OR</text>
<text x="119.8" y="76.5">V13: BL</text>
<text x="119.8" y="101.8">V13: OR</text>
<text x="119.6" y="128.9">V14: GY</text>
<text x="119.9" y="127.1">V13: BR</text>
<text x="120.8" y="130.9">I13: BL</text>
<text x="120.5" y="132.9">I14: RD</text>
<text x="119.7" y="152.4">V14: GR</text>
<text x="119.8" y="177.6">V14: BL</text>
<text x="119.7" y="202.9">V14: OR</text>
<text x="119.7" y="228">V14: BR</text>
<text x="119.8" y="229.9">V15: GY</text>
<text x="120.7" y="231.9">I14: BL</text>
<text x="120.8" y="233.9">I15: RD</text>
</g>
<g font-size="2.1">
<text x="166.1" y="256.7">--</text>
<text x="194.6" y="256.7">--</text>
<text x="163.7" y="262">Wiring</text>
<text x="185.6" y="262">EE-NERC-BMS-60C</text>
<text x="167.5" y="267.2">Battery Monitoring Enclosure</text>
<text x="156" y="272.4">EE-NERC-BMS-60C-D</text>
<text x="186.4" y="272.4">3</text>
<text x="198.6" y="272.4">11/12</text>
</g>
<g font-size="1.8">
<text x="160.4" y="250.6">POWER SOLUTIONS, LLC</text>
<text x="166.3" y="248.5">EAGLE EYE</text>
</g>
<g font-size="1.4">
<text x="153.9" y="253.9">CONTRACT NUMBER</text>
<text x="182.5" y="253.9">PLANT UNIT NUMBER</text>
<text x="153.9" y="259.1">DRAWING TYPE</text>
<text x="182.5" y="259.1">SYSTEM</text>
<text x="153.9" y="264.3">DESCRIPTION</text>
<text x="153.9" y="269.6">DRAWING NUMBER</text>
<text x="182.5" y="269.6">REV</text>
<text x="194.3" y="269.6">SHEET</text>
</g>
</svg>
